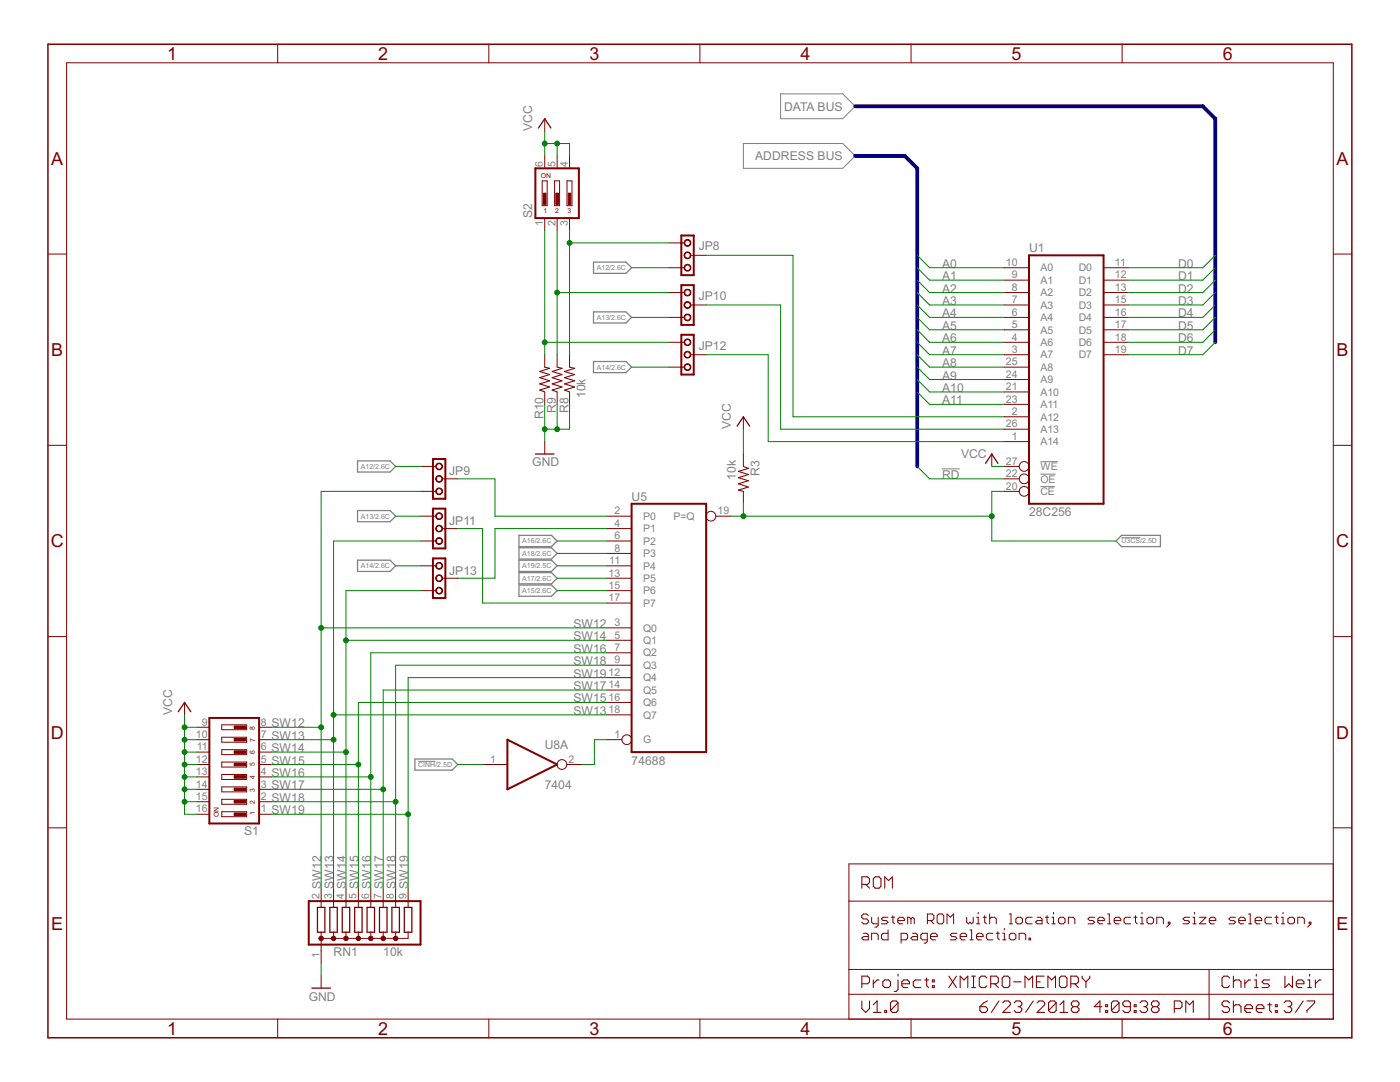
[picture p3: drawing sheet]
<svg xmlns="http://www.w3.org/2000/svg" width="279mm" height="216mm" viewBox="0 0 279 216" stroke-linecap="round" stroke-linejoin="round" font-family="sans-serif">
<path d="M155.8 18.7h12.4l2.5 2.5-2.5 2.5h-12.4zM148.4 28.6h19.8l2.5 2.5-2.5 2.5h-19.8zM188 93.6h3.5M207.6 92.1h3.5M207.6 97.1h2.9M207.6 94.6h3.1M223.8 107.3h3.8M83.5 151.9h3.4" fill="none" stroke="#808080" stroke-width=".2"/>
<g fill="none" stroke="#808080" stroke-width=".25">
<path d="M118.4 52.3h6.5l1.1 1.1-1.1 1.1h-6.5zM118.4 72.1h6.5l1.1 1.2-1.1 1.1h-6.5zM118.4 62.2h6.5l1.1 1.1-1.1 1.2h-6.5zM71.4 92h6.5l1.1 1.1-1.1 1.1h-6.5zM71.4 111.8h6.5l1.1 1.1-1.1 1.1h-6.5zM71.4 101.9h6.5l1.1 1.1-1.1 1.1h-6.5zM103.6 116.7h6.5l1.1 1.2-1.1 1.1h-6.5zM103.6 106.8h6.5l1.1 1.1-1.1 1.2h-6.5zM103.6 109.3h6.5l1.1 1.1-1.1 1.1h-6.5zM103.6 111.8h6.5l1.1 1.1-1.1 1.1h-6.5zM103.6 114.3h6.5l1.1 1.1-1.1 1.1h-6.5zM223.8 106.8h7.8v2.3h-7.8l-1.1-1.2z"/>
<path d="M82.8 151.4h7.4l1.2 1.1-1.2 1.2h-7.4z"/>
</g>
<path d="M9.6 8.8h260.2v198.3h-260.2z" fill="none" stroke="#800000" stroke-width=".3"/>
<g fill="none" stroke="#800000" stroke-width=".2">
<path d="M13.3 12.5h252.8v190.8h-252.8zM55.4 8.8v3.7M97.6 8.8v3.7M139.7 8.8v3.7M181.8 8.8v3.7M223.9 8.8v3.7M108.2 36.1h1v4.9h-1zM108.7 23.7v2.5M108.7 31.1v2.5M110.7 36.1h1v4.9h-1zM111.2 31.1v2.5M113.2 36.1h1v4.9h-1z"/>
<path d="M113.7 31.1v2.5M9.6 50.7h3.7M108.7 43.5v2.5M111.2 43.5v2.5M113.7 43.5v2.5M133.5 58.4h3.1M133.5 53.4h3.1M133.5 48.5h3.1M137.8 50.9h3.1M200.4 58.4h5M200.4 55.9h5M200.4 53.4h5"/>
<path d="M220.2 58.4h5M220.2 55.9h5M220.2 53.4h5M266.1 50.7h3.7M108.7 70.8v2.5M108.7 78.2v2.5M111.2 70.8v2.5M111.2 78.2v2.5M113.7 70.8v2.5M113.7 78.2v2.5M133.5 68.3h3.1M133.5 63.3h3.1"/>
<path d="M133.5 73.3h3.1M137.8 70.8h3.1M137.8 60.9h3.1M200.4 70.8h5M200.4 68.3h5M200.4 65.8h5M200.4 63.3h5M200.4 60.9h5M200.4 78.2h5M200.4 75.7h5M200.4 73.3h5M220.2 70.8h5"/>
<path d="M220.2 68.3h5M220.2 65.8h5M220.2 63.3h5M220.2 60.9h5M9.6 88.9h3.7M83.9 93.1h3.1M83.9 98h3.1M88.3 95.5h3.1M108.7 88.1v2.5M148.4 83.2v2.4M148.4 90.6v2.5M148.4 98v2.5"/>
<path d="M197.9 90.6v2.5M200.4 93.1h3M200.4 83.2h5M200.4 98h3M200.4 95.5h3M200.4 80.7h5M200.4 85.6h5M200.4 88.1h5M266.1 88.9h3.7M83.9 103h3.1M83.9 107.9h3.1M83.9 112.9h3.1"/>
<path d="M83.9 117.9h3.1M88.3 105.5h3.1M88.3 115.4h3.1M121.1 103h4.9M121.1 105.5h4.9M121.1 107.9h4.9M121.1 112.9h4.9M121.1 115.4h4.9M121.1 117.9h4.9M121.1 110.4h4.9M142.9 103h3M9.6 127h3.7"/>
<path d="M121.1 125.3h4.9M121.1 127.8h4.9M121.1 130.3h4.9M121.1 132.7h4.9M121.1 135.2h4.9M121.1 137.7h4.9M121.1 120.3h4.9M266.1 127h3.7M36.8 140.2v2.4M39.3 145.1h2.5M39.3 147.6h2.5M39.3 150.1h2.5"/>
<path d="M39.3 152.5h2.5M39.3 155h2.5M39.3 157.5h2.5M39.3 160h2.5M44.3 144.6h4.9v1h-4.9zM44.3 147.1h4.9v1h-4.9zM44.3 149.6h4.9v1h-4.9zM44.3 152.1h4.9v1h-4.9zM44.3 154.5h4.9v1h-4.9zM44.3 157h4.9v1h-4.9zM44.3 159.5h4.9v1h-4.9zM51.7 145.1h2.5"/>
<path d="M51.7 147.6h2.5M51.7 150.1h2.5M51.7 152.5h2.5M51.7 155h2.5M51.7 157.5h2.5M51.7 160h2.5M96.3 152.5h5M113.1 152.5h3M121.1 147.6h3M121.1 140.2h4.9M121.1 142.6h4.9M9.6 165.2h3.7"/>
<path d="M39.3 162.5h2.5M44.3 162h4.9v1h-4.9zM51.7 162.5h2.5M64.1 177.3v3.8M66.6 177.3v3.8M69 177.3v3.8M71.5 177.3v3.8M74 177.3v3.8M76.5 177.3v3.8M79 177.3v3.8M81.4 177.3v3.8M169.4 179.8h96.7"/>
<path d="M266.1 165.2h3.7M266.1 172.4h-96.7v30.9M64.1 186v6.2M64.1 194.7v2.5M66.6 186v1.2M69 186v1.2M71.5 186v1.2M74 186v1.2M76.5 186v1.2M79 186v1.2M81.4 186v1.2h-17.3M169.4 193.4h96.7"/>
<path d="M169.4 198.4h96.7M172.3 186.2h.7l.3 .4v.9h-1l-.3-.3 .3-.3h1M173.3 182.7l-.3-.3h-.7l-.3 .3v.3l.3 .4h.7l.3 .3v.3l-.3 .3h-.7l-.3-.3M173.9 183v1l.4 .3h1M173.9 187.5v-1.3h1l.4 .4v.9M175.3 183v1.7l-.4 .3h-.3M177.2 183h-1l-.3 .4 .3 .3h.7l.3 .3-.3 .3h-1M177.2 185.6v1.9h-1l-.3-.3v-.6l.3-.4h1M177.9 183h.6M178.2 182.7v1.3l.3 .3M179.2 183.7h1.3v-.3l-.3-.4h-.7l-.3 .4v.6l.3 .3h.7M179.8 187.5h1l.3-.3v-.6l-.3-.4h-1v2"/>
<path d="M181.8 183.4v.9M181.8 183.4l-.3-.4h-.4v1.3M181.8 183.4l.3-.4 .4 .4v.9M182.1 186.2h.7l.3 .4v.9h-1l-.3-.3 .3-.3h1M185.1 187.5h-1l-.3-.3v-.6l.3-.4h1v1.7l-.4 .3h-.3M185.1 183.7h1l.3-.3v-.7l-.3-.3h-1v1.9M185.7 183.7l.7 .6M185.7 186.9h1.3v-.3l-.3-.4h-.6l-.4 .4v.6l.4 .3h.6M187.4 182.4h.6l.3 .3v1.3l-.3 .3h-.6l-.4-.3v-1.3zM189 184.3v-1.9l.7 .6 .6-.6v1.9M191 186.2h-1l-.3 .4 .3 .3h.6l.4 .3-.4 .3h-.9M191.6 186.9h1.3v-.3l-.3-.4h-.7l-.3 .4v.6l.3 .3h.7"/>
<path d="M192.9 183v1l.4 .3 .3-.3 .3 .3 .3-.3v-1M193.6 187.5h.6M193.6 185.6h.3v1.9M194.9 184.3h.6M194.9 183h.3v1.3M194.9 186.9h1.3v-.3l-.3-.4h-.7l-.3 .4v.6l.3 .3h.7M195.2 182.1v.3M196.2 183h.6M196.5 182.7v1.3l.3 .3M197.5 183.4l.3-.4h.7l.3 .4v.9M197.5 182.4v1.9M198.2 186.2h-1l-.4 .4v.6l.4 .3h1"/>
<path d="M198.8 186.2h.7M199.1 185.9v1.3l.4 .3M200.1 186.2h.3v1.3M200.1 187.5h.7M200.4 185.3v.3M201.4 182.4h.4v1.9M201.4 184.3h.7M201.4 186.6l.4-.4h.6l.3 .4v.6l-.3 .3h-.6l-.4-.3zM203.1 183h.6l.3 .4v.6l-.3 .3h-.6l-.4-.3v-.6zM203.4 187.5v-1.3h1l.3 .4v.9M205.4 187.2h.3v.3h-.3zM206 183h-1l-.3 .4v.6l.3 .3h1"/>
<path d="M207 183h.6l.4 .4v.9h-1l-.3-.3 .3-.3h1M208.6 183h.7M209 182.7v1.3l.3 .3M209.9 184.3h.7M209.9 183h.3v1.3M210.2 182.1v.3M211.6 183h.6l.4 .4v.6l-.4 .3h-.6l-.4-.3v-.6zM213.2 184.3v-1.3h1l.3 .4v.9M218.4 183h-1l-.3 .4 .3 .3h.7l.3 .3-.3 .3h-1M219.1 183.7h1.3v-.3l-.3-.4h-.7l-.3 .4v.6l.3 .3h.7M221 182.4h.4v1.9M221 184.3h.7"/>
<path d="M222.4 183.7h1.3v-.3l-.3-.4h-.7l-.3 .4v.6l.3 .3h.7M225.6 183h-1l-.3 .4v.6l.3 .3h1M226.3 183h.6M226.6 182.7v1.3l.3 .3M227.6 184.3h.6M227.6 183h.3v1.3M227.9 182.1v.3M228.9 183.4l.3-.4h.7l.3 .4v.6l-.3 .3h-.7l-.3-.3zM230.9 184.3v-1.3h.9l.4 .4v.9M233.2 184h.3v.3h-.3zM233.5 184.3l-.7 .7M237.4 183h-1l-.3 .4 .3 .3h.7l.3 .3-.3 .3h-1"/>
<path d="M238.1 184.3h.6M238.1 183h.3v1.3M238.4 182.1v.3M239.4 183h1.3l-1.3 1.3h1.3M241.3 193.4v9.9M241.3 183.7h1.3v-.3l-.3-.4h-.6l-.4 .4v.6l.4 .3h.6M246.6 183h-1l-.3 .4 .3 .3h.6l.4 .3-.4 .3h-.9M247.2 183.7h1.3v-.3l-.3-.4h-.7l-.3 .4v.6l.3 .3h.7M249.2 182.4h.3v1.9M249.2 184.3h.6M250.5 183.7h1.3v-.3l-.3-.4h-.7l-.3 .4v.6l.3 .3h.7M253.8 183h-1l-.3 .4v.6l.3 .3h1"/>
<path d="M254.4 183h.7M254.7 182.7v1.3l.4 .3M255.7 184.3h.7M255.7 183h.4v1.3M256.1 182.1v.3M257 183.4l.4-.4h.6l.3 .4v.6l-.3 .3h-.6l-.4-.3zM259 184.3v-1.3h1l.3 .4v.9M261.3 184h.3v.3h-.3zM261.6 184.3l-.6 .7M55.4 203.3v3.8M97.6 203.3v3.8M139.7 203.3v3.8"/>
<path d="M181.8 203.3v3.8M223.9 203.3v3.8"/>
<circle cx="204.4" cy="93.1" r=".97"/>
<circle cx="204.4" cy="95.5" r=".97"/>
<circle cx="204.4" cy="98" r=".97"/>
<circle cx="141.9" cy="103" r=".97"/>
<circle cx="112.1" cy="152.5" r=".97"/>
<circle cx="125.1" cy="147.6" r=".97"/>
</g>
<g fill="none" stroke="#800000" stroke-width=".21">
<path d="M108.7 73.3l1 .2-2 .6 2 .6-2 .7 2 .6-2 .6 2 .6-2 .6 1 .4M111.2 73.3l1 .2-2 .6 2 .6-2 .7 2 .6-2 .6 2 .6-2 .6 1 .4M113.7 73.3l1 .2-2 .6 2 .6-2 .7 2 .6-2 .6 2 .6-2 .6 1 .4M148.4 93.1l1 .4-2 .6 2 .6-2 .6 2 .6-2 .6 2 .7-2 .6 1 .2M172 176.5h1.1l.4-.4v-.8l-.4-.3h-1.1v2.2M172.8 176.5l.7 .7M174.7 175h.7l.4 .3v1.5l-.4 .4h-.7l-.4-.4v-1.5zM176.6 177.2v-2.2l.7 .7 .8-.7v2.2M172 196.3h1.1l.4-.4v-.7l-.4-.4h-1.1v2.3M172 199.7v1.6l.8 .7 .7-.7v-1.6M174.3 195.5v1.6M175.4 195.5h-.4l-.7 .8"/>
<path d="M176.6 195.5h.7l.4 .4v.8l-.4 .4h-.7l-.4-.4v-.8zM179.2 195.5v1.9l-.4 .4h-.3M179.2 194.4v.4M180 196.3h1.5v-.4l-.4-.4h-.7l-.4 .4v.8l.4 .4h.7M183.8 195.5h-1.2l-.3 .4v.8l.3 .4h1.2M184.6 195.5h.7M184.9 195.2v1.5l.4 .4M186.1 195.5h.4v.4h-.4zM186.1 196.7h.4v.4h-.4zM189.4 194.8l1.5 2.3M190.9 194.8l-1.5 2.3M191.6 197.1v-2.3l.8 .7 .7-.7v2.3"/>
<path d="M193.9 194.8h.8M193.9 197.1h.8M194.3 194.8v2.3M197 195.2l-.4-.4h-.8l-.4 .4v1.5l.4 .4h.8l.4-.4M197.1 199.7l-.8 .4-.7 .8M197.7 196.3h1.2l.3-.4v-.7l-.3-.4h-1.2v2.3M198.5 196.3l.7 .8M199.4 199.7l-1.6 2.3M200.4 194.8h.7l.4 .4v1.5l-.4 .4h-.7l-.4-.4v-1.5zM202.3 195.9h1.5M204.6 197.1v-2.3l.7 .7 .8-.7v2.3M206.2 199.7l-1.5 2.3"/>
<path d="M206.8 195.9h.8M208.4 194.8h-1.6v2.3h1.6M209.1 197.1v-2.3l.8 .7 .8-.7v2.3M211.8 194.8h.8l.3 .4v1.5l-.3 .4h-.8l-.4-.4v-1.5zM213.7 196.3h1.1l.4-.4v-.7l-.4-.4h-1.1v2.3M214.5 196.3l.7 .8M216 194.8v.4l.7 .7M216.7 195.9v1.2M217.5 194.8v.4l-.8 .7M245.4 195.2l-.4-.4h-.7l-.4 .4v1.5l.4 .4h.7l.4-.4M246.1 195.9l.4-.4h.8l.4 .4v1.2M246.1 194.8v2.3"/>
<path d="M246.1 199.7v2.3M248.4 195.5v1.6M249.6 195.5h-.4l-.8 .8M250.3 195.5h.4v1.6M250.3 197.1h.8M250.7 194.4v.4M253.4 195.5h-1.2l-.3 .4 .3 .4h.8l.4 .4-.4 .4h-1.1M256.4 194.8v2.3l.8-.8 .7 .8v-2.3M258.7 196.3h1.5v-.4l-.4-.4h-.7l-.4 .4v.8l.4 .4h.7M260.1 199.7l-1.5 2.3M260.8 199.7h1.6v.4l-1.6 1.5v.4M261 195.5h.4v1.6"/>
<path d="M261 197.1h.7M261.4 194.4v.4M262.5 195.5v1.6M263.7 195.5h-.4l-.8 .8M174.3 200.5l.7-.8v2.3M174.3 202h1.5M176.6 201.6h.4v.4h-.4zM179.2 200.1l-.4-.4h-.7l-.4 .4v1.5M179.2 200.1v1.5l-.4 .4h-.7l-.4-.4M179.2 200.1l-1.5 1.5M195.6 200.9h1.1l.4 .4v.3l-.4 .4h-.8l-.3-.4zM200.1 200.1l.4-.4h.8l.3 .4v.4l-1.5 1.5h1.5"/>
<path d="M202.4 200.1l.4-.4h.7l.4 .4v.4l-.4 .4M203.2 200.9h.3M203.5 200.9l.4 .4v.3l-.4 .4h-.7l-.4-.4M207 200.1l.3-.4h.8l.4 .4v.4l-1.5 1.5h1.5M210.8 200.1v1.5l-.4 .4h-.8l-.3-.4M210.8 200.1l-.4-.4h-.8l-.3 .4v1.5M210.8 200.1l-1.5 1.5M211.5 202h1.6M211.5 200.5l.8-.8v2.3M214.2 200.9l-.4 .4v.3l.4 .4h.7l.4-.4v-.3l-.4-.4M214.2 200.9l-.4-.4v-.4l.4-.4h.7l.4 .4v.4l-.4 .4M214.2 200.9h.7"/>
<path d="M219.9 200.9h-1.5l1.1-1.2v2.3M220.7 201.6h.3v.4h-.3zM220.7 200.5h.3v.4h-.3zM223.3 200.1v1.5l-.4 .4h-.7l-.4-.4M223.3 200.1l-.4-.4h-.7l-.4 .4v1.5M223.3 200.1l-1.5 1.5M225.6 200.9h-1.1l-.4-.4v-.4l.4-.4h.7l.4 .4v1.5l-.4 .4h-.7l-.4-.4M226.4 201.6h.3v.4h-.3zM226.4 200.5h.3v.4h-.3zM227.5 200.1l.4-.4h.7l.4 .4v.4l-.4 .4M228.3 200.9h.3M228.6 200.9l.4 .4v.3l-.4 .4h-.7l-.4-.4"/>
<path d="M230.2 200.9l-.4 .4v.3l.4 .4h.7l.4-.4v-.3l-.4-.4M230.2 200.9l-.4-.4v-.4l.4-.4h.7l.4 .4v.4l-.4 .4M230.2 200.9h.7M234.4 201.3h1.1l.4-.4v-.8l-.4-.4h-1.1v2.3M236.6 202v-2.3l.8 .8 .7-.8v2.3M245.4 200.1l-.4-.4h-.7l-.4 .4v.4l.4 .4h.7l.4 .4v.3l-.4 .4h-.7l-.4-.4M246.1 200.9l.4-.4h.8l.4 .4v1.1M248.4 201.3h1.6v-.4l-.4-.4h-.8l-.4 .4v.7l.4 .4h.8M250.7 201.3h1.5v-.4l-.3-.4h-.8l-.4 .4v.7l.4 .4h.8M253 200.5h.8M253.4 200.1v1.5l.4 .4M254.5 201.6h.4v.4h-.4z"/>
<path d="M254.5 200.5h.4v.4h-.4zM256.3 200.1l.3-.4h.8l.4 .4v.4l-.4 .4M257 200.9h.4M257.4 200.9l.4 .4v.3l-.4 .4h-.8l-.3-.4"/>
</g>
<path d="M106.8 33.6h8.7v9.9h-8.7zM136 56.9h2.5v7.9h-2.5zM136 47h2.5v7.9h-2.5zM205.4 50.9h14.8v49.6h-14.8zM136 66.8h2.5v7.9h-2.5zM86.4 91.6h2.5v7.9h-2.5zM86.4 101.5h2.5v7.9h-2.5zM86.4 111.4h2.5v7.9h-2.5zM126 100.5h14.9v49.6h-14.9zM41.8 143.3h9.9v21h-9.9zM101.3 147.6l9.9 4.9-9.9 5zM61.6 179.8h22.3v8.7h-22.3z" fill="none" stroke="#800000" stroke-width=".4"/>
<g fill="none" stroke="#800000" stroke-width=".25">
<path d="M107.5 25.5l1.2-1.8 1.2 1.8M106.8 90.6h3.8M147.1 85l1.3-1.8 1.2 1.8M196.7 92.5l1.2-1.9 1.3 1.9M35.6 142l1.2-1.8 1.3 1.8M62.2 197.2h3.8M63.4 181.1h1.4v4.9h-1.4zM65.8 181.1h1.5v4.9h-1.5zM68.3 181.1h1.5v4.9h-1.5zM70.8 181.1h1.5v4.9h-1.5zM73.3 181.1h1.4v4.9h-1.4zM75.7 181.1h1.5v4.9h-1.5z"/>
<path d="M78.2 181.1h1.5v4.9h-1.5zM80.7 181.1h1.5v4.9h-1.5z"/>
</g>
<g fill="#800000" stroke="#800000" stroke-width=".2">
<path d="M78.6 187a.46 .46 0 0 1 .7 0 .46 .46 0 0 1-.2 .7 .46 .46 0 0 1-.6-.5l.5 .1-.5-.1z" fill-rule="evenodd"/>
<path d="M76.1 187a.44 .44 0 0 1 .7 0 .44 .44 0 0 1-.2 .7 .44 .44 0 0 1-.6-.5h.5h-.5z" fill-rule="evenodd"/>
<path d="M73.6 187a.44 .44 0 0 1 .7 0 .44 .44 0 0 1-.2 .7 .44 .44 0 0 1-.5-.5h.5h-.5z" fill-rule="evenodd"/>
<path d="M71.1 187a.44 .44 0 0 1 .8 0 .44 .44 0 0 1-.2 .7 .44 .44 0 0 1-.6-.5h.5h-.5z" fill-rule="evenodd"/>
<path d="M68.7 187a.44 .44 0 0 1 .7 0 .44 .44 0 0 1-.2 .7 .44 .44 0 0 1-.6-.5l.5 .1-.5-.1z" fill-rule="evenodd"/>
<path d="M66.2 187a.44 .44 0 0 1 .7 0 .44 .44 0 0 1-.2 .7 .44 .44 0 0 1-.6-.5l.5 .1-.5-.1z" fill-rule="evenodd"/>
<path d="M63.9 186.9a.45 .45 0 0 1 .6 .2 .45 .45 0 0 1-.3 .6 .45 .45 0 0 1-.6-.5l.5 .1-.5-.1z" fill-rule="evenodd"/>
<path d="M136.7 62.9a.68 .68 0 0 1 1.1 0 .68 .68 0 0 1-.4 1.1 .68 .68 0 0 1-.9-.7h.2a.56 .56 0 0 1 .8-.4 .56 .56 0 0 1 .1 .9 .56 .56 0 0 1-.9-.3v-.2h-.2z" fill-rule="evenodd"/>
<path d="M136.7 58a.68 .68 0 0 1 1.1 0 .68 .68 0 0 1-.4 1 .68 .68 0 0 1-.9-.6h.2a.56 .56 0 0 1 .8-.5 .56 .56 0 0 1 .1 .9 .56 .56 0 0 1-.9-.2v-.2h-.2z" fill-rule="evenodd"/>
<path d="M136.7 60.4a.68 .68 0 0 1 1.1 .1 .68 .68 0 0 1-.4 1 .68 .68 0 0 1-.9-.6h.2a.56 .56 0 0 1 .8-.5 .56 .56 0 0 1 .1 .9 .56 .56 0 0 1-.9-.3v-.1h-.2z" fill-rule="evenodd"/>
<path d="M136.7 53a.68 .68 0 0 1 1.1 0 .68 .68 0 0 1-.4 1.1 .68 .68 0 0 1-.9-.7h.2a.56 .56 0 0 1 .8-.4 .56 .56 0 0 1 .1 .9 .56 .56 0 0 1-.9-.3v-.2h-.2z" fill-rule="evenodd"/>
<path d="M136.7 48a.68 .68 0 0 1 1.1 .1 .68 .68 0 0 1-.4 1 .68 .68 0 0 1-.9-.6h.2a.56 .56 0 0 1 .8-.5 .56 .56 0 0 1 .1 .9 .56 .56 0 0 1-.9-.2v-.2h-.2z" fill-rule="evenodd"/>
<path d="M136.7 50.5a.68 .68 0 0 1 1.1 0 .68 .68 0 0 1-.4 1.1 .68 .68 0 0 1-.9-.7h.2a.56 .56 0 0 1 .8-.4 .56 .56 0 0 1 .1 .9 .56 .56 0 0 1-.9-.3v-.2h-.2z" fill-rule="evenodd"/>
<path d="M136.7 72.8a.68 .68 0 0 1 1.1 0 .68 .68 0 0 1-.4 1.1 .68 .68 0 0 1-.9-.6h.2a.56 .56 0 0 1 .8-.5 .56 .56 0 0 1 .1 .9 .56 .56 0 0 1-.9-.3v-.1h-.2z" fill-rule="evenodd"/>
<path d="M136.7 67.9a.68 .68 0 0 1 1.1 0 .68 .68 0 0 1-.4 1 .68 .68 0 0 1-.9-.6h.2a.56 .56 0 0 1 .8-.5 .56 .56 0 0 1 .1 1 .56 .56 0 0 1-.9-.3v-.2h-.2z" fill-rule="evenodd"/>
<path d="M136.7 70.3a.68 .68 0 0 1 1.1 .1 .68 .68 0 0 1-.4 1 .68 .68 0 0 1-.9-.6h.2a.56 .56 0 0 1 .8-.5 .56 .56 0 0 1 .1 .9 .56 .56 0 0 1-.9-.2v-.2h-.2z" fill-rule="evenodd"/>
<path d="M87.1 97.6a.69 .69 0 0 1 1.1 .1 .69 .69 0 0 1-.4 1 .69 .69 0 0 1-.8-.7h.1a.55 .55 0 0 1 .7-.5 .55 .55 0 0 1 .2 .9 .55 .55 0 0 1-.9-.2l-.1-.2z" fill-rule="evenodd"/>
<path d="M87.1 92.6a.68 .68 0 0 1 1.1 .1 .68 .68 0 0 1-.4 1.1 .68 .68 0 0 1-.8-.7h.1a.55 .55 0 0 1 .7-.6 .55 .55 0 0 1 .2 .9 .55 .55 0 0 1-.9-.1l-.1-.2z" fill-rule="evenodd"/>
<path d="M87.1 95.1a.68 .68 0 0 1 1.1 .1 .68 .68 0 0 1-.4 1 .68 .68 0 0 1-.8-.7h.1a.55 .55 0 0 1 .7-.5 .55 .55 0 0 1 .2 .9 .55 .55 0 0 1-.9-.2l-.1-.2z" fill-rule="evenodd"/>
<path d="M87.1 107.5a.69 .69 0 0 1 1.1 .1 .69 .69 0 0 1-.4 1 .69 .69 0 0 1-.8-.7h.1a.55 .55 0 0 1 .7-.5 .55 .55 0 0 1 .2 .9 .55 .55 0 0 1-.9-.2l-.1-.2z" fill-rule="evenodd"/>
<path d="M87.1 102.6a.69 .69 0 0 1 1.1 0 .69 .69 0 0 1-.4 1.1 .69 .69 0 0 1-.8-.7h.1a.55 .55 0 0 1 .7-.5 .55 .55 0 0 1 .2 .9 .55 .55 0 0 1-.9-.2l-.1-.2z" fill-rule="evenodd"/>
<path d="M87.1 105a.69 .69 0 0 1 1.1 .1 .69 .69 0 0 1-.4 1 .69 .69 0 0 1-.8-.6h.1a.55 .55 0 0 1 .7-.6 .55 .55 0 0 1 .2 .9 .55 .55 0 0 1-.9-.1l-.1-.2z" fill-rule="evenodd"/>
<path d="M87.1 117.4a.69 .69 0 0 1 1.1 .1 .69 .69 0 0 1-.4 1 .69 .69 0 0 1-.8-.6h.1a.55 .55 0 0 1 .7-.6 .55 .55 0 0 1 .2 .9 .55 .55 0 0 1-.9-.2l-.1-.1z" fill-rule="evenodd"/>
<path d="M87.1 112.5a.69 .69 0 0 1 1.1 0 .69 .69 0 0 1-.4 1.1 .69 .69 0 0 1-.8-.7h.1a.55 .55 0 0 1 .7-.5 .55 .55 0 0 1 .2 .9 .55 .55 0 0 1-.9-.2l-.1-.2z" fill-rule="evenodd"/>
<path d="M87.1 114.9a.69 .69 0 0 1 1.1 .1 .69 .69 0 0 1-.4 1 .69 .69 0 0 1-.8-.6h.1a.55 .55 0 0 1 .7-.6 .55 .55 0 0 1 .2 .9 .55 .55 0 0 1-.9-.1l-.1-.2z" fill-rule="evenodd"/>
</g>
<g fill="#800000" stroke="#800000" stroke-width=".2">
<path d="M108.5 38.5h.5v2.3h-.5z"/>
<path d="M110.9 38.5h.5v2.3h-.5z"/>
<path d="M113.4 38.5h.5v2.3h-.5z"/>
<path d="M46.7 162.2h2.3v.5h-2.3z"/>
<path d="M46.7 159.7h2.3v.5h-2.3z"/>
<path d="M46.7 157.2h2.3v.6h-2.3z"/>
<path d="M46.7 154.8h2.3v.5h-2.3z"/>
<path d="M46.7 152.3h2.3v.5h-2.3z"/>
<path d="M46.7 149.8h2.3v.5h-2.3z"/>
<path d="M46.7 147.3h2.3v.5h-2.3z"/>
<path d="M46.7 144.9h2.3v.5h-2.3z"/>
</g>
<path d="M170.7 21.2h69.4l2.4 2.5v44.6M170.7 31.1h9.9l2.4 2.5v59.5" fill="none" stroke="#000080" stroke-width=".76"/>
<g fill="none" stroke="#008000" stroke-width=".2">
<path d="M108.7 26.2v4.9M108.7 28.6h5v2.5M111.2 28.6v2.5M108.7 46v24.8M111.2 58.4h22.3M111.2 46v24.8M113.7 46v24.8M113.7 48.5h19.8M126 53.4h7.5M140.9 50.9h17.4v32.3h42.1M183 58.4l2.5 2.5h14.9M183 55.9l2.5 2.5h14.9"/>
<path d="M183 53.4l2.5 2.5h14.9M183 50.9l2.5 2.5h14.9M242.5 58.4l-2.4 2.5h-14.9M242.5 55.9l-2.4 2.5h-14.9M242.5 53.4l-2.4 2.5h-14.9M242.5 50.9l-2.4 2.5h-14.9M108.7 68.3h24.8M126 63.3h7.5M126 73.3h7.5M140.9 70.8h12.4v17.3h47.1M140.9 60.9h14.9v24.7h44.6M183 68.3l2.5 2.5h14.9"/>
<path d="M183 65.8l2.5 2.5h14.9M183 63.3l2.5 2.5h14.9M183 60.9l2.5 2.4h14.9M183 70.8l2.5 2.5h14.9M183 78.2l2.5 2.5h14.9M183 75.7l2.5 2.5h14.9M183 73.3l2.5 2.4h14.9M242.5 68.3l-2.4 2.5h-14.9M242.5 65.8l-2.4 2.5h-14.9M242.5 63.3l-2.4 2.5h-14.9M242.5 60.9l-2.4 2.4h-14.9M79 93.1h4.9"/>
<path d="M83.9 98h-19.8v79.3M91.4 95.5h7.4v7.5h22.3M108.7 80.7v7.4M111.2 80.7v4.9M113.7 80.7v4.9h-5M148.4 85.6v5M183 93.1l2.5 2.4h14.9M197.9 93.1h2.5M200.4 98h-2.5v9.9h24.8M79 112.9h4.9M79 103h4.9M83.9 117.9h-14.9v59.4"/>
<path d="M83.9 107.9h-17.3v69.4M91.4 105.5h4.9v14.8h24.8M111.2 117.9h9.9M111.2 112.9h9.9M111.2 107.9h9.9M111.2 115.4h9.9M111.2 110.4h9.9M121.1 105.5h-22.3v9.9h-7.4M145.9 103h52M148.4 100.5v2.5M64.1 125.3h57M69 127.8h52.1"/>
<path d="M121.1 130.3h-47.1v47M121.1 137.7h-44.6v39.6M121.1 132.7h-42.1v44.6M121.1 135.2h-39.7v42.1M36.8 142.6v19.9h2.5M36.8 160h2.5M36.8 157.5h2.5M36.8 155h2.5M36.8 152.5h2.5M36.8 150.1h2.5M36.8 147.6h2.5M36.8 145.1h2.5"/>
<path d="M54.2 160h24.8M54.2 157.5h22.3M54.2 155h19.8M54.2 152.5h17.3M54.2 150.1h14.8M54.2 147.6h12.4M54.2 145.1h9.9M66.6 142.6h54.5M91.4 152.5h4.9M121.1 147.6h-2.5v4.9h-2.5M121.1 140.2h-49.6v37.1M54.2 162.5h27.2"/>
<path d="M64.1 192.2v2.5"/>
</g>
<g fill="#008000" stroke="#008000" stroke-width=".2">
<circle cx="108.7" cy="28.6" r=".49"/>
<circle cx="111.2" cy="28.6" r=".49"/>
<circle cx="36.8" cy="160" r=".49"/>
<circle cx="36.8" cy="157.5" r=".49"/>
<circle cx="36.8" cy="155" r=".49"/>
<circle cx="36.8" cy="152.5" r=".49"/>
<circle cx="36.8" cy="150.1" r=".49"/>
<circle cx="36.8" cy="147.6" r=".49"/>
<circle cx="36.8" cy="145.1" r=".49"/>
<circle cx="108.7" cy="85.6" r=".49"/>
<circle cx="111.2" cy="85.6" r=".49"/>
<circle cx="197.9" cy="103" r=".49"/>
<circle cx="148.4" cy="103" r=".49"/>
<circle cx="64.1" cy="145.1" r=".49"/>
<circle cx="64.1" cy="125.3" r=".49"/>
<circle cx="66.6" cy="147.6" r=".49"/>
<circle cx="66.6" cy="142.6" r=".49"/>
<circle cx="69" cy="150.1" r=".49"/>
<circle cx="69" cy="127.8" r=".49"/>
<circle cx="71.5" cy="152.5" r=".49"/>
<circle cx="74" cy="155" r=".49"/>
<circle cx="76.5" cy="157.5" r=".49"/>
<circle cx="79" cy="160" r=".49"/>
<circle cx="81.4" cy="162.5" r=".49"/>
<circle cx="113.7" cy="48.5" r=".49"/>
<circle cx="111.2" cy="58.4" r=".49"/>
<circle cx="108.7" cy="68.3" r=".49"/>
</g>
<g font-size="4" fill="#800000">
<text x="33.4" y="11.9">1</text>
<text x="75.5" y="11.9">2</text>
<text x="117.6" y="11.9">3</text>
<text x="159.8" y="11.9">4</text>
<text x="201.9" y="11.9">5</text>
<text x="244" y="11.9">6</text>
<text x="10.2" y="32.9">A</text>
<text x="266.8" y="32.9">A</text>
<text x="10.2" y="71.1">B</text>
<text x="266.8" y="71.1">B</text>
<text x="10.1" y="109.2">C</text>
<text x="266.6" y="109.2">C</text>
<text x="10.1" y="147.4">D</text>
<text x="266.6" y="147.4">D</text>
<text x="10.2" y="185.5">E</text>
<text x="266.8" y="185.5">E</text>
<text x="33.4" y="206.5">1</text>
<text x="75.5" y="206.5">2</text>
<text x="117.6" y="206.5">3</text>
<text x="159.8" y="206.5">4</text>
<text x="201.9" y="206.5">5</text>
<text x="244" y="206.5">6</text>
</g>
<g font-size="2.7" fill="#808080">
<text x="156.5" y="22.1">DATA BUS</text>
<text x="106.2" y="26.2" transform="rotate(-90 106.2 26.2)">VCC</text>
<text x="150.7" y="32">ADDRESS BUS</text>
<text x="106.2" y="43.5" transform="rotate(-90 106.2 43.5)">S2</text>
<text x="139.4" y="50">JP8</text>
<text x="188" y="53.4">A0</text>
<text x="205.4" y="50.3">U1</text>
<text x="235.1" y="53.4">D0</text>
<text x="139.4" y="59.9">JP10</text>
<text x="188" y="58.4">A2</text>
<text x="188" y="55.9">A1</text>
<text x="235.1" y="58.4">D2</text>
<text x="235.1" y="55.9">D1</text>
<text x="188" y="65.8">A5</text>
<text x="188" y="63.3">A4</text>
<text x="188" y="60.9">A3</text>
<text x="235.1" y="65.8">D5</text>
<text x="235.1" y="63.3">D4</text>
<text x="235.1" y="60.9">D3</text>
<text x="139.4" y="69.8">JP12</text>
<text x="188" y="70.8">A7</text>
<text x="188" y="68.3">A6</text>
<text x="235.1" y="70.8">D7</text>
<text x="235.1" y="68.3">D6</text>
<text x="188" y="75.7">A9</text>
<text x="188" y="73.3">A8</text>
<text x="108.5" y="83.7" transform="rotate(-90 108.5 83.7)">R10</text>
<text x="111" y="82.3" transform="rotate(-90 111 82.3)">R9</text>
<text x="113.4" y="82.3" transform="rotate(-90 113.4 82.3)">R8</text>
<text x="116.9" y="79.4" transform="rotate(-90 116.9 79.4)">10k</text>
<text x="188" y="80.7">A11</text>
<text x="188" y="78.2">A10</text>
<text x="145.9" y="85.6" transform="rotate(-90 145.9 85.6)">VCC</text>
<text x="89.6" y="94.8">JP9</text>
<text x="106.2" y="93.1">GND</text>
<text x="146.9" y="95.8" transform="rotate(-90 146.9 95.8)">10k</text>
<text x="151.6" y="94.9" transform="rotate(-90 151.6 94.9)">R3</text>
<text x="188" y="95.6">RD</text>
<text x="191.8" y="91.3">VCC</text>
<text x="126.1" y="99.9">U5</text>
<text x="89.6" y="104.7">JP11</text>
<text x="205.4" y="103">28C256</text>
<text x="89.6" y="114.6">JP13</text>
<text x="114.4" y="125.3">SW12</text>
<text x="114.4" y="127.8">SW14</text>
<text x="114.4" y="130.2">SW16</text>
<text x="114.4" y="137.7">SW17</text>
<text x="114.4" y="132.7">SW18</text>
<text x="114.4" y="135.2">SW19</text>
<text x="34.4" y="142.6" transform="rotate(-90 34.4 142.6)">VCC</text>
<text x="114.4" y="142.6">SW13</text>
<text x="114.4" y="140.2">SW15</text>
<text x="54.2" y="145.1">SW12</text>
<text x="54.2" y="147.6">SW13</text>
<text x="108.7" y="149.5">U8A</text>
<text x="54.2" y="150.1">SW14</text>
<text x="54.2" y="152.6">SW15</text>
<text x="54.2" y="155">SW16</text>
<text x="126.1" y="152.6">74688</text>
<text x="54.2" y="157.5">SW17</text>
<text x="54.2" y="160">SW18</text>
<text x="108.7" y="157.5">7404</text>
<text x="48.7" y="166.7">S1</text>
<text x="54.2" y="162.5">SW19</text>
<text x="64.1" y="177.3" transform="rotate(-90 64.1 177.3)">SW12</text>
<text x="66.6" y="177.3" transform="rotate(-90 66.6 177.3)">SW13</text>
<text x="69" y="177.3" transform="rotate(-90 69 177.3)">SW14</text>
<text x="71.5" y="177.3" transform="rotate(-90 71.5 177.3)">SW15</text>
<text x="74" y="177.3" transform="rotate(-90 74 177.3)">SW16</text>
<text x="76.5" y="177.3" transform="rotate(-90 76.5 177.3)">SW17</text>
<text x="79" y="177.3" transform="rotate(-90 79 177.3)">SW18</text>
<text x="81.4" y="177.3" transform="rotate(-90 81.4 177.3)">SW19</text>
<text x="66.6" y="190.8">RN1</text>
<text x="76.5" y="190.8">10k</text>
<text x="61.6" y="199.6">GND</text>
</g>
<g font-size="2.3" fill="#808080">
<text x="108.4" y="33.3" transform="rotate(-90 108.4 33.3)">6</text>
<text x="110.8" y="33.3" transform="rotate(-90 110.8 33.3)">5</text>
<text x="113.3" y="33.3" transform="rotate(-90 113.3 33.3)">4</text>
<text x="108.4" y="45" transform="rotate(-90 108.4 45)">1</text>
<text x="110.8" y="45" transform="rotate(-90 110.8 45)">2</text>
<text x="113.3" y="45" transform="rotate(-90 113.3 45)">3</text>
<text x="200.8" y="53.1">10</text>
<text x="222.5" y="53.1">11</text>
<text x="201.9" y="58">8</text>
<text x="201.9" y="55.6">9</text>
<text x="207.6" y="59.1">A2</text>
<text x="207.6" y="56.6">A1</text>
<text x="207.6" y="54.2">A0</text>
<text x="215.3" y="54.2">D0</text>
<text x="215.3" y="56.6">D1</text>
<text x="215.3" y="59.1">D2</text>
<text x="222.5" y="55.6">12</text>
<text x="222.5" y="58">13</text>
<text x="201.9" y="65.5">5</text>
<text x="201.9" y="63">6</text>
<text x="201.9" y="60.5">7</text>
<text x="207.6" y="64.1">A4</text>
<text x="207.6" y="61.6">A3</text>
<text x="215.3" y="61.6">D3</text>
<text x="215.3" y="64.1">D4</text>
<text x="222.5" y="60.5">15</text>
<text x="222.5" y="63">16</text>
<text x="222.5" y="65.5">17</text>
<text x="201.9" y="70.4">3</text>
<text x="201.9" y="67.9">4</text>
<text x="207.6" y="71.5">A7</text>
<text x="207.6" y="69">A6</text>
<text x="207.6" y="66.6">A5</text>
<text x="215.3" y="66.6">D5</text>
<text x="215.3" y="69">D6</text>
<text x="215.3" y="71.5">D7</text>
<text x="222.5" y="67.9">18</text>
<text x="222.5" y="70.4">19</text>
<text x="200.8" y="77.9">21</text>
<text x="200.8" y="75.4">24</text>
<text x="200.8" y="72.9">25</text>
<text x="207.6" y="76.5">A9</text>
<text x="207.6" y="74">A8</text>
<text x="200.8" y="80.3">23</text>
<text x="201.9" y="82.8">2</text>
<text x="207.6" y="83.9">A12</text>
<text x="207.6" y="79">A10</text>
<text x="207.6" y="81.4">A11</text>
<text x="200.8" y="85.3">26</text>
<text x="201.9" y="87.8">1</text>
<text x="207.6" y="86.4">A13</text>
<text x="207.6" y="88.9">A14</text>
<text x="200.8" y="92.7">27</text>
<text x="200.8" y="95.2">22</text>
<text x="207.6" y="93.8">WE</text>
<text x="200.8" y="97.7">20</text>
<text x="207.6" y="98.8">CE</text>
<text x="207.6" y="96.3">OE</text>
<text x="122.6" y="102.6">2</text>
<text x="122.6" y="105.1">4</text>
<text x="122.6" y="107.6">6</text>
<text x="128.3" y="103.7">P0</text>
<text x="128.3" y="106.2">P1</text>
<text x="134.4" y="103.7">P=Q</text>
<text x="143.2" y="102.6">19</text>
<text x="121.6" y="112.6">11</text>
<text x="122.6" y="110.1">8</text>
<text x="128.3" y="108.7">P2</text>
<text x="128.3" y="111.2">P3</text>
<text x="128.3" y="113.6">P4</text>
<text x="121.4" y="115">13</text>
<text x="121.4" y="117.5">15</text>
<text x="121.4" y="120">17</text>
<text x="128.3" y="116.1">P5</text>
<text x="128.3" y="118.6">P6</text>
<text x="122.6" y="124.9">3</text>
<text x="128.3" y="121.1">P7</text>
<text x="122.6" y="127.4">5</text>
<text x="122.6" y="129.9">7</text>
<text x="128.3" y="126">Q0</text>
<text x="128.3" y="128.5">Q1</text>
<text x="128.3" y="131">Q2</text>
<text x="121.4" y="134.9">12</text>
<text x="121.4" y="137.3">14</text>
<text x="122.6" y="132.4">9</text>
<text x="128.3" y="133.5">Q3</text>
<text x="128.3" y="135.9">Q4</text>
<text x="121.4" y="139.8">16</text>
<text x="121.4" y="142.3">18</text>
<text x="128.3" y="138.4">Q5</text>
<text x="128.3" y="140.9">Q6</text>
<text x="128.3" y="143.4">Q7</text>
<text x="39.1" y="147.3">10</text>
<text x="39.3" y="149.7">11</text>
<text x="40.3" y="144.8">9</text>
<text x="52" y="149.7">6</text>
<text x="52" y="147.3">7</text>
<text x="52" y="144.8">8</text>
<text x="122.6" y="147.3">1</text>
<text x="128.3" y="148.3">G</text>
<text x="39.1" y="152.2">12</text>
<text x="39.1" y="154.7">13</text>
<text x="52" y="154.7">4</text>
<text x="52" y="152.2">5</text>
<text x="97.8" y="152.2">1</text>
<text x="113.5" y="152.2">2</text>
<text x="39.1" y="157.2">14</text>
<text x="39.1" y="159.6">15</text>
<text x="52" y="159.6">2</text>
<text x="52" y="157.2">3</text>
<text x="39.1" y="162.1">16</text>
<text x="52" y="162.1">1</text>
<text x="63.7" y="179.5" transform="rotate(-90 63.7 179.5)">2</text>
<text x="66.2" y="179.5" transform="rotate(-90 66.2 179.5)">3</text>
<text x="68.7" y="179.5" transform="rotate(-90 68.7 179.5)">4</text>
<text x="71.2" y="179.5" transform="rotate(-90 71.2 179.5)">5</text>
<text x="73.7" y="179.5" transform="rotate(-90 73.7 179.5)">6</text>
<text x="76.1" y="179.5" transform="rotate(-90 76.1 179.5)">7</text>
<text x="78.6" y="179.5" transform="rotate(-90 78.6 179.5)">8</text>
<text x="81.1" y="179.5" transform="rotate(-90 81.1 179.5)">9</text>
<text x="63.7" y="191.2" transform="rotate(-90 63.7 191.2)">1</text>
</g>
<g font-size="1.6" fill="#808080">
<text x="119.1" y="53.9">A12/2.6C</text>
<text x="119.1" y="63.8">A13/2.6C</text>
<text x="119.1" y="73.7">A14/2.6C</text>
<text x="72" y="93.6">A12/2.6C</text>
<text x="72" y="103.5">A13/2.6C</text>
<text x="72" y="113.4">A14/2.6C</text>
<text x="104.2" y="108.4">A16/2.6C</text>
<text x="104.2" y="110.9">A18/2.6C</text>
<text x="104.2" y="113.4">A19/2.5C</text>
<text x="223.8" y="108.4">U3CS/2.5D</text>
<text x="104.2" y="118.4">A15/2.6C</text>
<text x="104.2" y="115.9">A17/2.6C</text>
<text x="83.5" y="153.1">CINH/2.5D</text>
</g>
<g font-size="1.5" fill="#800000">
<text x="108" y="35.6">ON</text>
<text x="108.5" y="42.5">1</text>
<text x="110.8" y="42.5">2</text>
<text x="113.3" y="42.5">3</text>
<text x="50.8" y="145.6" transform="rotate(-90 50.8 145.6)">8</text>
<text x="51" y="148" transform="rotate(-90 51 148)">7</text>
<text x="50.8" y="155.5" transform="rotate(-90 50.8 155.5)">4</text>
<text x="50.8" y="152.9" transform="rotate(-90 50.8 152.9)">5</text>
<text x="50.8" y="150.4" transform="rotate(-90 50.8 150.4)">6</text>
<text x="50.8" y="160.5" transform="rotate(-90 50.8 160.5)">2</text>
<text x="50.8" y="158" transform="rotate(-90 50.8 158)">3</text>
<text x="43.6" y="163.1" transform="rotate(-90 43.6 163.1)">ON</text>
<text x="50.8" y="162.7" transform="rotate(-90 50.8 162.7)">1</text>
</g>
</svg>
